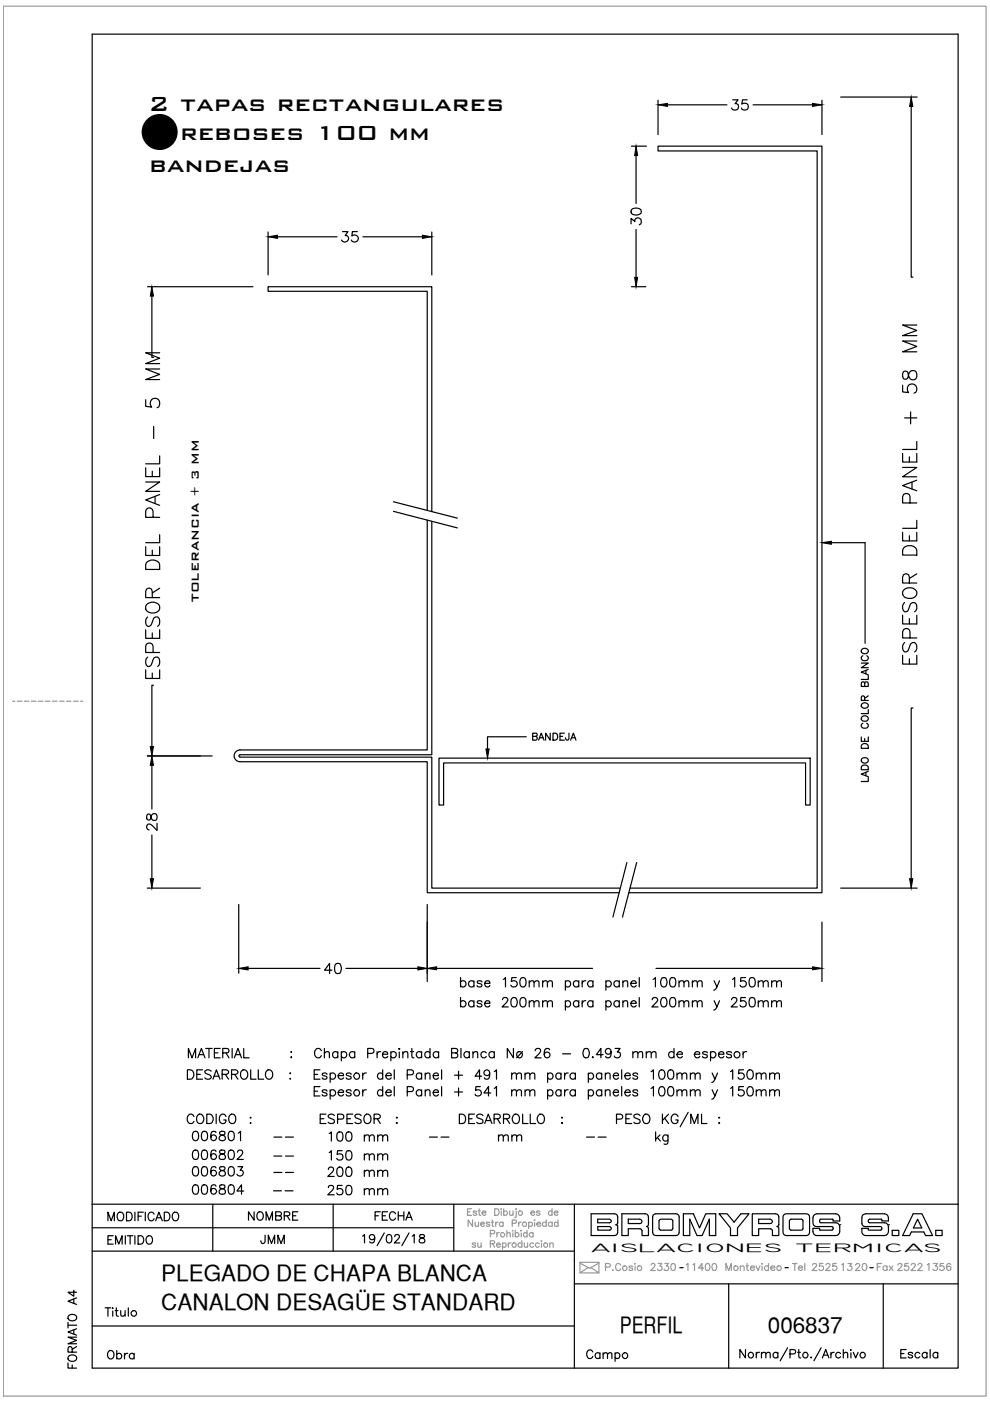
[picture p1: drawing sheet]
<svg xmlns="http://www.w3.org/2000/svg" width="210mm" height="297mm" viewBox="0 0 210 297" stroke-linecap="round" stroke-linejoin="round" font-family="sans-serif">
<!-- layer: 0 -->
<g fill="none" stroke="#000" stroke-width=".25">
<path d="M19.5 7.2h183.6v282.9h-183.6zM53 237h.2zM61.5 227.5v.2zM61.5 228.6v.2zM61.7 223.1h.1zM61.8 224.1v.2zM84 237h.2zM119.1 237h.2zM119.2 238l.1 .1-.1 .1zM130.7 237.3h.9a.53 .53 0 0 0 .4-.6 .53 .53 0 0 0-.4-.5h-.9v2M132.7 237.2h.7M133.9 236.2h-1.2v2h1.2"/>
<path d="M135.7 236.5a.72 .72 0 0 0-.7-.3 .72 .72 0 0 0-.6 .5l.2 .3 .9 .4a.5 .5 0 0 1 0 .7 .99 .99 0 0 1-1.1-.1M136.5 236.5l.1-.2a.9 .9 0 0 1 1.1 .3 .9 .9 0 0 1 0 1.1 .74 .74 0 0 1-.8 .5 .74 .74 0 0 1-.6-.8zM140.4 236.2v2M140.9 237.1l.9 1.1M141.8 236.2l-1.4 1.4M143.7 236.7a.74 .74 0 0 0-.8-.5 .74 .74 0 0 0-.6 .8 .84 .84 0 0 0 .3 1.1 .84 .84 0 0 0 1.1-.1v-.6h-.4M145.9 235.8l-1.7 3.1M146.5 238.2v-2l.7 2 .8-2v2M148.7 236.2v2h1.2M152.4 237h.2zM152.4 238.1h.2zM19.5 255.3h183.6"/>
<path d="M22.9 258.8v-1.8l.7 1.8 .6-1.8v1.8M25 257.3a.75 .75 0 0 1 1-.2 .75 .75 0 0 1 .2 1 .7 .7 0 0 1-.7 .8 .7 .7 0 0 1-.7-.8zM26.8 257h.6a.98 .98 0 0 1 .6 .9 .98 .98 0 0 1-.6 .9h-.6zM28.6 257v1.8M29.3 257.9h.7M30.4 257h-1.1v1.8M30.8 257v1.8M32.7 257.4a.65 .65 0 0 0-.8-.4 .65 .65 0 0 0-.5 .7v.4a.65 .65 0 0 0 .5 .7 .65 .65 0 0 0 .8-.4M33 258.8l.7-1.8 .7 1.8M33.3 258.2h.8M34.8 257h.6a.98 .98 0 0 1 .6 .9 .98 .98 0 0 1-.6 .9h-.6zM36.9 257.1a.87 .87 0 0 1 1 .4 .87 .87 0 0 1-.2 1.1 .66 .66 0 0 1-.8 .2 .66 .66 0 0 1-.4-.7l.1-.7z"/>
<path d="M45.1 255.3v10M70.6 255.3v10M96.2 255.3v10M121.8 255.3v34.8M19.5 265.3h102.3M19.5 260.3h76.7M22.3 277.3h1.2M22.9 277.3v1.8M22.9 262.8h.7M23.9 277.3v.2zM23.9 278v1.1M24 262h-1.1v1.8h1.1"/>
<path d="M24.4 277.9h.6M24.5 263.8v-1.8l.7 1.8 .7-1.8v1.8M24.7 277.3v1.4l.1 .3 .3 .1M25.6 277.9l.1 1.1 .4 .1 .4-.4M26.5 277.9v1.2M26.6 262v1.8M27 262h1.2M27.2 277.3v1.8M27.6 262v1.8M28.6 262v1.8M29.3 262h.6a.95 .95 0 0 1 .6 .9 .95 .95 0 0 1-.6 .9h-.6zM31.1 262.3a.66 .66 0 0 1 .8-.3 .66 .66 0 0 1 .4 .7v.4a.68 .68 0 0 1-.6 .7 .68 .68 0 0 1-.7-.7z"/>
<path d="M121.8 272.2h81.3M144.1 268.8h.8M154.5 272.2v17.9M166.4 268.8h.8M187.3 272.2v17.9M19.5 281.1h102.3M158.1 286.1v1.8l-1.2-1.8v1.8M160.3 286.7v1.2M161 286.7a.57 .57 0 0 0-.7 .5M161.4 287.1l.5-.4 .4 .1 .1 1.1M161.4 286.7v1.2M162.4 287.1l.4-.4 .4 .1 .1 1.1"/>
<path d="M164.9 287a.57 .57 0 0 0-.8-.1 .57 .57 0 0 0 0 .8 .57 .57 0 0 0 .8 0M164.9 286.7v1.2M167 285.8l-1.6 2.7M167.5 287.1h.8a.47 .47 0 0 0 .4-.5 .47 .47 0 0 0-.4-.5h-.8v1.8M169.1 286.7h.6M169.4 286.1v1.5v.2l.4 .1M171.9 287.8h.2zM174.1 285.8l-1.5 2.7M174.4 287.9l.7-1.8 .7 1.8M174.6 287.3h.9M176.2 286.7v1.2M176.9 286.7a.57 .57 0 0 0-.7 .5"/>
<path d="M178.2 287a.57 .57 0 0 0-.8-.1 .57 .57 0 0 0 0 .8 .57 .57 0 0 0 .8 0M178.8 287.1l.4-.4 .4 .1 .1 1.1M178.8 286.1v1.8M180.4 286.8v1.1M180.4 286.1v.2zM180.9 286.7l.5 1.2 .5-1.2M191 287h.7M192.1 286.1h-1.1v1.8h1.1M193.5 287a.54 .54 0 0 0-.9 0l.2 .2 .6 .2 .1 .3a.54 .54 0 0 1-.9 0M195 287a.57 .57 0 0 0-.8-.1 .57 .57 0 0 0 0 .8 .57 .57 0 0 0 .8 0M196.5 287a.57 .57 0 0 0-.8-.1 .57 .57 0 0 0 0 .8 .57 .57 0 0 0 .8 0M196.5 286.7v1.2"/>
<path d="M197.2 286.1v1.8M198.8 287a.57 .57 0 0 0-.8-.1 .57 .57 0 0 0 0 .8 .57 .57 0 0 0 .8 0M198.8 286.7v1.2"/>
<circle cx="28.4" cy="278.5" r=".6"/>
<circle cx="159.2" cy="287.3" r=".59"/>
<circle cx="170.8" cy="287.3" r=".59"/>
<circle cx="182.9" cy="287.3" r=".59"/>
</g>
<!-- layer: TEXTO -->
<g fill="none" stroke="#000" stroke-width=".25">
<path d="M66.6 227.8h.7M66.6 231.4h.7M67.8 226.8h-1.2v2h1.2M67.8 230.4h-1.2v2h1.2M68.1 222.8a.74 .74 0 0 0-.8-.5 .74 .74 0 0 0-.6 .8 .9 .9 0 0 0 .2 .9 .9 .9 0 0 0 .9 .2l.3-.4M68.8 223.4l.5-.4 .5 .1v1.2M68.8 222.3v2M69.3 227.8a.57 .57 0 0 0-1 0l.3 .2 .6 .3 .1 .2a.57 .57 0 0 1-1 0M69.3 231.4a.57 .57 0 0 0-1 0l.3 .2 .6 .2 .1 .3a.57 .57 0 0 1-1 0M70 227.8a.63 .63 0 0 1 .9-.1 .63 .63 0 0 1 0 .9 .63 .63 0 0 1-.9-.1M70 231.4a.63 .63 0 0 1 .9-.2 .63 .63 0 0 1 0 1 .63 .63 0 0 1-.9-.1M70 227.5v2"/>
<path d="M70 231.1v1.9M71.6 223.2a.62 .62 0 0 0-.9-.1 .62 .62 0 0 0 0 1 .62 .62 0 0 0 .9-.1M71.6 223v1.3M71.7 228h1.1a.61 .61 0 0 0-.8-.5 .61 .61 0 0 0-.2 1 .6 .6 0 0 0 1 0M71.7 231.6h1.1a.61 .61 0 0 0-.8-.5 .61 .61 0 0 0-.2 1 .6 .6 0 0 0 1 0M72.4 223.2a.64 .64 0 0 1 .9-.1 .64 .64 0 0 1 0 1 .64 .64 0 0 1-.9-.1M72.4 223v1.9M74.5 227.8a.6 .6 0 0 0-1.1 0l1 .5 .1 .2a.6 .6 0 0 1-1.1 0M74.5 231.4a.6 .6 0 0 0-1.1 0l1 .4 .1 .3a.6 .6 0 0 1-1.1 0M75.2 223.2a.64 .64 0 0 0-.9-.1 .64 .64 0 0 0 0 1 .64 .64 0 0 0 .9-.1M75.2 223v1.3M76.9 227.5v1.3"/>
<path d="M76.9 231.1v1.3M77.7 227.5a.64 .64 0 0 0-.8 .5M77.7 231.1a.64 .64 0 0 0-.8 .5M78 223.4l1.1-.2 .2-.2-.1-.5-.4-.2h-.8v2M80 223v1.3M80.7 223a.6 .6 0 0 0-.7 .5M81.1 223.5h1.1a.6 .6 0 0 0-.8-.5 .6 .6 0 0 0-.2 1 .57 .57 0 0 0 1 0M81.1 227.8a.61 .61 0 0 0-.9-.1 .61 .61 0 0 0 0 .9 .61 .61 0 0 0 .9-.1M81.1 231.4a.61 .61 0 0 0-.9-.1 .61 .61 0 0 0 0 .9 .61 .61 0 0 0 .9-.1M81.1 226.8v2M81.1 230.4v2M81.8 228h1.2a.61 .61 0 0 0-.9-.5 .61 .61 0 0 0-.2 1 .6 .6 0 0 0 1.1 0"/>
<path d="M81.8 231.6h1.2a.61 .61 0 0 0-.9-.5 .61 .61 0 0 0-.2 1 .6 .6 0 0 0 1.1 0M82.9 223.2a.64 .64 0 0 1 .9-.1 .64 .64 0 0 1 0 1 .64 .64 0 0 1-.9-.1M82.9 223v1.9M83.6 226.8v2M83.6 230.4v2M84.7 223.1v1.2M84.7 222.3l.1 .1-.1 .1zM85.4 223.4l.5-.4 .5 .1 .1 1.2M85.4 223v1.3M86.3 227.9h.9a.53 .53 0 0 0 .5-.4 .53 .53 0 0 0-.2-.6l-1.2-.1v2M86.3 231.4h.9a.53 .53 0 0 0 .5-.3 .53 .53 0 0 0-.2-.6l-1.2-.1v2M87 223h.7"/>
<path d="M87.3 222.3v1.6l.1 .3 .4 .1M89.4 227.8a.63 .63 0 0 0-.9-.1 .63 .63 0 0 0 0 .9 .63 .63 0 0 0 .9-.1M89.4 223.2a.64 .64 0 0 0-.9-.1 .64 .64 0 0 0 0 1 .64 .64 0 0 0 .9-.1M89.4 231.4a.63 .63 0 0 0-.9-.2 .63 .63 0 0 0 0 1 .63 .63 0 0 0 .9-.1M89.4 223v1.3M89.4 227.5v1.3M89.4 231.1v1.3M90.2 227.9l.4-.4 .5 .1 .1 1.2M90.2 231.4l.4-.3h.5l.1 1.3M90.2 227.5v1.3M90.2 231.1v1.3M91.2 223.2a.62 .62 0 0 0-.9-.1 .62 .62 0 0 0 0 1 .62 .62 0 0 0 .9-.1"/>
<path d="M91.2 222.3v2M91.8 228h1.1a.6 .6 0 0 0-.8-.4 .6 .6 0 0 0-.2 .9 .57 .57 0 0 0 1 0M91.8 231.6h1.1a.6 .6 0 0 0-.8-.5 .6 .6 0 0 0-.2 1 .57 .57 0 0 0 1 0M93 223.2a.64 .64 0 0 0-.9-.1 .64 .64 0 0 0 0 1 .64 .64 0 0 0 .9-.1M93 223v1.3M93.6 226.8v2M93.6 230.4v2M95.7 223.2l1.1-.1 .3-.3-.1-.3-.4-.2h-.9v2h.9a.53 .53 0 0 0 .5-.5 .53 .53 0 0 0-.5-.6M96.4 228h1.7M96.4 231.5h1.7M97.2 227.1v1.7M97.2 230.7v1.7"/>
<path d="M97.7 222.3v2M99.5 223.2a.64 .64 0 0 0-.9-.1 .64 .64 0 0 0 0 1 .64 .64 0 0 0 .9-.1M99.5 223v1.3M100.3 223.4l.4-.4 .5 .1 .1 1.2M100.3 223v1.3M101.8 230.4h-.9l-.1 .8a.7 .7 0 0 1 1.1 0 .7 .7 0 0 1-.1 1 .7 .7 0 0 1-1.1-.2M102.1 228.2h-1.4l1-1.4v2M103.1 223.2a.64 .64 0 0 0-.9-.1 .64 .64 0 0 0 0 1 .64 .64 0 0 0 .9-.1M103.8 227.5a.62 .62 0 0 1-.8 .5 .62 .62 0 0 1-.2-1 .62 .62 0 0 1 .9 .1 1.98 1.98 0 0 1-.1 1.6 .62 .62 0 0 1-.9-.2M104 231.7h-1.4l1-1.3v2M104.8 227.2l.5-.4v2M104.8 223.2a.64 .64 0 0 0-.9-.1 .64 .64 0 0 0 0 1 .64 .64 0 0 0 .9-.1"/>
<path d="M104.8 230.8l.5-.4v2M104.8 223v1.3M108.5 227.9l.5-.4 .4 .1 .1 1.2M108.5 231.4l.5-.3h.4l.1 1.3M108.5 227.5v1.3M108.5 231.1v1.3M108.9 222.3v2l-1.3-2v2M109.5 227.9l.5-.4 .5 .1 .1 1.2M109.5 231.4l.5-.3h.5l.1 1.3M110.8 223l-1.3 1.3M111.3 227.9l.5-.4 .5 .1v1.2M111.3 231.4l.5-.3h.5v1.3"/>
<path d="M111.3 227.5v1.3M111.3 231.1v1.3M112.3 227.9l.5-.4 .5 .1 .1 1.2M112.3 231.4l.5-.3h.5l.1 1.3M113.5 222.8l.4-.5 .6 .2a.67 .67 0 0 1-.2 .9l-.9 .9h1.3M116.1 227.8a.63 .63 0 0 1 .9-.1 .63 .63 0 0 1 0 .9 .63 .63 0 0 1-.9-.1M116.1 231.4a.63 .63 0 0 1 .9-.2 .63 .63 0 0 1 0 1 .63 .63 0 0 1-.9-.1M116.1 227.5v2M116.1 231.1v1.9M116.5 222.6a.59 .59 0 0 0-.8-.2 1.21 1.21 0 0 0 .2 1.9 .62 .62 0 0 0 .7-.6 .62 .62 0 0 0-.5-.6 .62 .62 0 0 0-.7 .5M118.9 227.8a.61 .61 0 0 0-.9-.1 .61 .61 0 0 0 0 .9 .61 .61 0 0 0 .9-.1M118.9 231.4a.61 .61 0 0 0-.9-.1 .61 .61 0 0 0 0 .9 .61 .61 0 0 0 .9-.1"/>
<path d="M118.9 227.5v1.3M118.9 231.1v1.3M119.3 223.4h1.7M119.7 227.5v1.3M119.7 231.1v1.3M120.5 227.5a.64 .64 0 0 0-.8 .5M120.5 231.1a.64 .64 0 0 0-.8 .5M122 227.8a.63 .63 0 0 0-.9-.1 .63 .63 0 0 0 0 .9 .63 .63 0 0 0 .9-.1M122 231.4a.63 .63 0 0 0-.9-.2 .63 .63 0 0 0 0 1 .63 .63 0 0 0 .9-.1M122 227.5v1.3M122 231.1v1.3M123.9 222.4a.64 .64 0 0 1 .9 .3 1.01 1.01 0 0 1-.6 1.6 1.08 1.08 0 0 1-.5-1.6z"/>
<path d="M124.7 227.8a.61 .61 0 0 1 .9-.1 .61 .61 0 0 1 0 .9 .61 .61 0 0 1-.9-.1M124.7 231.4a.61 .61 0 0 1 .9-.1 .61 .61 0 0 1 0 .9 .61 .61 0 0 1-.9-.1M124.7 227.5v2M124.7 231.1v1.9M125.7 224.1l.1 .1-.1 .1zM127.6 227.8a.63 .63 0 0 0-1-.1 .63 .63 0 0 0 0 .9 .63 .63 0 0 0 1-.1M127.6 231.4a.63 .63 0 0 0-1-.2 .63 .63 0 0 0 0 1 .63 .63 0 0 0 1-.1M127.6 227.5v1.3M127.6 231.1v1.3M127.9 223.6h-1.5l1-1.3v2M128.3 227.9l.5-.4 .5 .1 .1 1.2M128.3 231.4l.5-.3h.5l.1 1.3"/>
<path d="M128.3 227.5v1.3M128.3 231.1v1.3M129.6 223a.62 .62 0 0 1-.9 .5 .62 .62 0 0 1-.2-1 .62 .62 0 0 1 1 .1 1.4 1.4 0 0 1-.5 1.7l-.5-.1-.1-.2M130 228h1.1a.6 .6 0 0 0-.8-.4 .6 .6 0 0 0-.2 .9 .57 .57 0 0 0 1 0M130 231.6h1.1a.6 .6 0 0 0-.8-.5 .6 .6 0 0 0-.2 1 .57 .57 0 0 0 1 0M130.4 222.3h1.1l-.6 .8a.64 .64 0 0 1 .7 .7 .64 .64 0 0 1-.9 .5l-.3-.1-.2-.3M131.8 226.8v2M131.8 230.4v2M132.5 228h1.1a.61 .61 0 0 0-.8-.5 .61 .61 0 0 0-.2 1 .6 .6 0 0 0 1 0M132.5 231.6h1.1a.61 .61 0 0 0-.8-.5 .61 .61 0 0 0-.2 1 .6 .6 0 0 0 1 0M134.2 223.4l.5-.4 .5 .1v1.2M134.2 223v1.3"/>
<path d="M135.2 227.8a.56 .56 0 0 0-.5-.3 .56 .56 0 0 0-.5 .3l.1 .2 .8 .3 .1 .2a.56 .56 0 0 1-.5 .3 .56 .56 0 0 1-.5-.3M135.2 231.4a.56 .56 0 0 0-.5-.4 .56 .56 0 0 0-.5 .4l.1 .1 .8 .3 .1 .3a.56 .56 0 0 1-.5 .3 .56 .56 0 0 1-.5-.3M135.2 223.4l.5-.4 .5 .1 .1 1.2M137 223.4l.5-.4 .5 .1 .1 1.2M137 223v1.3M138 227.2l.5-.4v2M138 230.8l.5-.4v2M138.1 223.4l.4-.4 .5 .1 .1 1.2M139.9 226.9a.59 .59 0 0 1 1 .3 1.01 1.01 0 0 1-.7 1.6 1.08 1.08 0 0 1-.4-1.6zM139.9 230.5a.59 .59 0 0 1 1 .3 1.01 1.01 0 0 1-.7 1.6 1.08 1.08 0 0 1-.4-1.6zM141.8 226.9a.59 .59 0 0 1 1 .3 1.83 1.83 0 0 1-.2 1.5 .68 .68 0 0 1-1-.3 1.56 1.56 0 0 1 .2-1.5zM141.8 230.5a.59 .59 0 0 1 1 .3 1.83 1.83 0 0 1-.2 1.5 .68 .68 0 0 1-1-.3 1.56 1.56 0 0 1 .2-1.5z"/>
<path d="M142.9 223.2a.64 .64 0 0 0-.9-.1 .64 .64 0 0 0 0 1 .64 .64 0 0 0 .9-.1M142.9 222.3v2M143.5 227.9l.5-.4 .5 .1 .1 1.2M143.5 223.5h1.2a.6 .6 0 0 0-.9-.5 .6 .6 0 0 0-.1 1 .57 .57 0 0 0 1 0M143.5 231.4l.5-.3h.5l.1 1.3M143.5 227.5v1.3M143.5 231.1v1.3M144.6 227.9l.5-.4 .4 .1 .1 1.2M144.6 231.4l.5-.3h.4l.1 1.3M146.4 227.9l.4-.4 .5 .1 .1 1.2M146.4 231.4l.4-.3h.5l.1 1.3M146.4 227.5v1.3"/>
<path d="M146.4 231.1v1.3M147.2 223.5h1.2a.6 .6 0 0 0-.9-.5 .6 .6 0 0 0-.2 1 .57 .57 0 0 0 1.1 0M147.4 227.9l.5-.4 .5 .1v1.2M147.4 231.4l.5-.3h.5v1.3M150 223.2a.62 .62 0 0 0-1 0 .9 .9 0 0 0 .9 .5l.1 .3a.57 .57 0 0 1-1 0M150.7 223.2a.64 .64 0 0 1 .9-.1 .64 .64 0 0 1 0 1 .64 .64 0 0 1-.9-.1M150.7 223v1.9M151 227.5l.6 1.3 .5-1.3M151 231.1l.6 1.3 .5-1.3M151.6 228.8l-.4 .6-.3 .1M151.6 232.4l-.4 .6h-.3M152.3 223.5h1.2a.61 .61 0 0 0-.9-.5 .61 .61 0 0 0-.2 1 .6 .6 0 0 0 1.1 0"/>
<path d="M154.9 227.2l.4-.4v2M154.9 230.8l.4-.4v2M155.1 223.2a.65 .65 0 0 0-1.1 0l.1 .2 .9 .3 .1 .3a.6 .6 0 0 1-1.1 0M157.6 223v1.3M157.6 226.8h-.9l-.1 .9a.7 .7 0 0 1 1-.1 .7 .7 0 0 1-.1 1.1 .7 .7 0 0 1-1-.3M157.6 230.4h-.9l-.1 .8a.7 .7 0 0 1 1 0 .7 .7 0 0 1-.1 1 .7 .7 0 0 1-1-.2M158.3 223a.64 .64 0 0 0-.7 .5M158.7 226.9a.64 .64 0 0 1 .9 .3 1.66 1.66 0 0 1-.2 1.5 .64 .64 0 0 1-.9-.3 1.41 1.41 0 0 1 .2-1.5zM158.7 230.5a.64 .64 0 0 1 .9 .3 1.66 1.66 0 0 1-.2 1.5 .64 .64 0 0 1-.9-.3 1.41 1.41 0 0 1 .2-1.5zM160.3 227.9l.6-.4 .4 .1 .1 1.2M160.3 231.4l.6-.3h.4l.1 1.3M160.3 227.5v1.3"/>
<path d="M160.3 231.1v1.3M161.4 227.9l.5-.4 .4 .1 .1 1.2M161.4 231.4l.5-.3h.4l.1 1.3M163.2 227.9l.5-.4 .5 .1v1.2M163.2 231.4l.5-.3h.5v1.3M163.2 227.5v1.3M163.2 231.1v1.3M164.2 227.9l.5-.4 .5 .1 .1 1.2M164.2 231.4l.5-.3h.5l.1 1.3M125.3 257.3l5.3 .1 .4 .6-.1 1.5-.4 .2 .4 .1 .1 .3-.1 1.5-.6 .4h-5zM129.6 258.8l-.3-.3h-2.6v.7h2.6l.3-.3M131.9 257.3l5.2 .1 .4 .6-.1 1.8-.3 .3h.2l.2 .3v1.6h-1.4v-1.1l-.4-.4h-2.5v1.5h-1.3z"/>
<path d="M133.2 258.5h2.5a.47 .47 0 0 1 .4 .5 .47 .47 0 0 1-.4 .4h-2.5zM138.5 257.7l.6-.4 4.6 .1 .3 .6-.1 3.6-.6 .4-4.6-.1-.3-.6zM139.9 258.6l.2-.1h2.2l.2 .1 .1 .2v1.7l-.1 .2h-2.6l-.2-.2v-1.7zM144.9 257.3h2.1l1.3 3.1 1.3-3.1h2.2v4.7h-1.4v-3.5l-1.5 3.5h-1.1l-1.6-3.5v3.5h-1.3zM152.5 257.3h1.7l1.4 1.8 1.5-1.8h1.7l-2.4 3.1v1.6h-1.5v-1.6zM159.5 257.3l5.3 .1 .3 .6v1.8l-.4 .3h.2l.2 .3v1.6h-1.3v-1.1l-.4-.4h-2.5v1.5h-1.4zM160.9 258.5h2.4a.47 .47 0 0 1 .5 .5 .47 .47 0 0 1-.5 .4h-2.4zM166.1 257.7l.6-.4 4.6 .1 .3 .6v3.6l-.6 .4-4.6-.1-.4-.6zM167.5 258.6l.2-.1h2.3l.2 .1v2.1h-2.7l-.1-.2v-1.7zM172.6 257.6l.6-.3h4a.87 .87 0 0 1 .8 .9v.7h-1.4l-.1-.4h-2.5a.41 .41 0 0 0-.2 .4 .41 .41 0 0 0 .2 .3h3.2a.87 .87 0 0 1 .8 .9v1.1a.87 .87 0 0 1-.8 .8h-4a.87 .87 0 0 1-.8-.8v-.8h1.4l.1 .4h2.5a.41 .41 0 0 0 .3-.4 .41 .41 0 0 0-.3-.3h-3.3l-.6-.4a2.26 2.26 0 0 1 .1-2.1zM178 259.7h.1M183 257.6l.5-.3h4a.87 .87 0 0 1 .9 .9v.7h-1.4l-.2-.4h-2.4a.39 .39 0 0 0-.3 .4 .39 .39 0 0 0 .3 .3h3.1a.87 .87 0 0 1 .9 .9v1.1a.87 .87 0 0 1-.9 .8h-4a.79 .79 0 0 1-.8-.8v-.8h1.4l.1 .4h2.5a.41 .41 0 0 0 .3-.4 .41 .41 0 0 0-.3-.3l-3.6-.1a2.05 2.05 0 0 1-.3-2.1z"/>
<path d="M188.4 259.7h.1M193.6 257.3h1.9l2.2 4.7h-1.5l-.3-.8h-2.7l-.3 .8h-1.5zM194.5 258.5l.9 1.8h-1.7zM76.9 262.1l.4-.4v1.8M79.4 262.3a.57 .57 0 0 1-.7 .5 .57 .57 0 0 1-.3-.9 .57 .57 0 0 1 1 .1 1.23 1.23 0 0 1-.5 1.5l-.4-.1-.1-.1M81.5 261.4l-1.5 2.7M82.2 261.8a.58 .58 0 0 1 .8 .3 .9 .9 0 0 1-.6 1.4 1.14 1.14 0 0 1-.2-1.7zM83.7 262.2l.3-.5 .6 .2a.55 .55 0 0 1-.2 .8l-.8 .8h1.2M86.7 261.4l-1.5 2.7M87.4 262.1l.4-.4v1.8M89.1 261.8a.36 .36 0 0 0 .1 .6 .64 .64 0 0 1 .7 .3 .64 .64 0 0 1 0 .7l-.6 .1a.51 .51 0 0 1-.4-.5 .51 .51 0 0 1 .5-.5l.3-.1a.36 .36 0 0 0 .2-.6zM129.6 260.4l-.3-.3h-2.6v.7h2.6l.3-.3"/>
<path d="M189.2 260.9h1.4v1.1h-1.4zM198.4 260.9h1.4v1.1h-1.4z"/>
<circle cx="75.6" cy="228.1" r=".64"/>
<circle cx="75.6" cy="231.7" r=".64"/>
<circle cx="110.1" cy="223.6" r=".64"/>
<circle cx="156.3" cy="223.6" r=".65"/>
</g>
<!-- layer: 0 -->
<g fill="none" stroke="#989898" stroke-width=".25">
<path d="M.7 1.3h208.4v294.7h-208.4zM99.1 256.9h.5M100 256.3h-.9v1.4h.9M100.2 258.7v1.3l-.9-1.3v1.3M100.7 259.1l.1 .9h.3l.4-.2M101 256.9l-.2-.1-.5 .1 .1 .2 .6 .2v.2a.4 .4 0 0 1-.3 .2 .4 .4 0 0 1-.4-.2M101.4 256.8h.4M101.5 259.1v.9M101.6 256.3v1.3l.3 .1M101.9 259.5h.8a.42 .42 0 0 0-.6-.3 .42 .42 0 0 0-.1 .6l.2 .2 .5-.2M102.2 257.1h.8a.42 .42 0 0 0-.6-.3 .42 .42 0 0 0-.1 .7l.3 .2 .4-.2M103.8 259.3l-.2-.2-.4 .1v.2l.5 .2 .1 .2-.2 .2-.5-.2"/>
<path d="M104.2 259.1h.4M104.4 258.7v1.3h.3M104.9 256.3h.5a.74 .74 0 0 1 .4 .7 .74 .74 0 0 1-.4 .7h-.5zM105.1 259.1v.9M105.6 259.1a.38 .38 0 0 0-.5 .4M106.2 256.3h.1zM106.3 256.8v.9M106.7 259.3a.45 .45 0 0 0-.7-.1 .45 .45 0 0 0 0 .7 .45 .45 0 0 0 .7-.1M106.7 259.1v.9M106.8 256.9a.45 .45 0 0 1 .7 0 .45 .45 0 0 1 0 .6 .45 .45 0 0 1-.7 0M106.8 256.3v1.4M108.1 256.8v.8l.3 .1 .4-.3"/>
<path d="M108.6 259.4l.9-.2v-.4l-.9-.1v1.3M108.8 256.8v.9M109.4 256.3h.1zM109.5 256.8v1.1l-.4 .2M110 259.1v.9M110.5 259.1a.43 .43 0 0 0-.5 .4M112.1 259.3a.45 .45 0 0 1 .6-.1 .45 .45 0 0 1 0 .7 .45 .45 0 0 1-.6-.1M112.1 259.1v1.4M112.6 257.1h.8a.42 .42 0 0 0-.6-.3 .42 .42 0 0 0-.2 .7l.3 .2 .5-.2M113.3 258.7h.1zM113.4 259.2v.8M113.8 259.5h.8a.42 .42 0 0 0-.6-.3 .42 .42 0 0 0-.1 .6l.3 .2 .4-.2"/>
<path d="M114.5 256.9l-.3-.1-.5 .1 .1 .2 .6 .2v.3l-.4 .1-.3-.2M115.8 259.3a.45 .45 0 0 0-.7-.1 .45 .45 0 0 0 0 .7 .45 .45 0 0 0 .7-.1M115.8 258.7v1.3M117 256.9a.43 .43 0 0 0-.6 0 .43 .43 0 0 0 0 .6 .43 .43 0 0 0 .6 0M117 256.3v1.4M117.1 259.3a.45 .45 0 0 0-.7-.1 .45 .45 0 0 0 0 .7 .45 .45 0 0 0 .7-.1M117.1 259.1v.9M117.5 257.1h.8a.42 .42 0 0 0-.6-.3 .42 .42 0 0 0-.1 .7l.2 .2 .5-.2M118.3 259.3a.43 .43 0 0 0-.6 0 .43 .43 0 0 0 0 .6 .43 .43 0 0 0 .6-.1M118.3 258.7v1.3M100.8 263.7l-.2-.2-.5 .2 .7 .3v.2a.4 .4 0 0 1-.3 .3 .4 .4 0 0 1-.4-.3M101.3 263.5l.1 .9 .3 .1 .3-.3"/>
<path d="M102 263.5v1M104 263.7h.8l.1-.4-.1-.2h-.8v1.4M104 261.6l.8-.1 .1-.4-.4-.2h-.5v1.4M104.4 263.7l.5 .8M105.3 263.9h.8a.42 .42 0 0 0-.6-.3 .42 .42 0 0 0-.1 .6l.2 .3 .5-.3M105.4 261.3v1M105.9 261.3l-.5 .2v.2M106.5 263.7a.43 .43 0 0 1 .7 0 .43 .43 0 0 1 0 .6 .43 .43 0 0 1-.7-.1M106.5 263.5v1.4M107.5 261.6l.3-.3 .3 .1 .1 .9M107.5 260.9v1.4M107.8 263.5v1"/>
<path d="M108.3 263.5a.43 .43 0 0 0-.5 .4M108.7 261.4v.9M108.7 260.9v.1zM109.2 261.5a.45 .45 0 0 1 .7 0 .45 .45 0 0 1 0 .6 .45 .45 0 0 1-.7-.1M109.2 260.9v1.4M110.5 260.9v.1zM110.5 261.4v.9M110.6 263.7a.45 .45 0 0 0-.6-.1 .45 .45 0 0 0 0 .7 .45 .45 0 0 0 .6-.1M110.6 263.1v1.4M111.2 263.5v.9l.4 .1 .3-.3M111.7 261.5a.43 .43 0 0 0-.6 0 .43 .43 0 0 0 0 .6 .43 .43 0 0 0 .6-.1M111.7 260.9v1.4"/>
<path d="M111.9 263.5v1M113 261.5a.45 .45 0 0 0-.6 0 .45 .45 0 0 0 0 .6 .45 .45 0 0 0 .6-.1M113 261.3v1M113.1 263.7a.45 .45 0 0 0-.6-.1 .45 .45 0 0 0 0 .7 .45 .45 0 0 0 .6-.1M114.3 263.7a.45 .45 0 0 0-.6-.1 .45 .45 0 0 0 0 .7 .45 .45 0 0 0 .6-.1M114.8 263.1h.1zM114.8 263.6v.9M116.6 263.8l.3-.3 .3 .1 .1 .9M116.6 263.5v1M123 267.8l2 1.1 2-1.1M124.7 268.7l-1.7 1.2M125.3 268.7l1.7 1.2v-2.3h-4v2.3h4"/>
<path d="M128.4 268.6h.8l.2-.2-.1-.4-.9-.1v1.5M129.9 269.2v.2zM131.6 268.2a.55 .55 0 0 0-.6-.3 .55 .55 0 0 0-.5 .5v.4a.55 .55 0 0 0 .5 .6 .55 .55 0 0 0 .6-.4M134.1 268.6v-.2h-.7v.3l.5 .2 .2 .3-.3 .2-.4-.1v-.1M134.6 268.4v1M134.6 267.9v.1zM138 268.2a.43 .43 0 0 1 .4-.3 .43 .43 0 0 1 .5 .3l-.2 .4-.7 .8h1M139.5 267.9h.8l-.4 .5a.5 .5 0 0 1 .4 .8 .5 .5 0 0 1-.9-.1M141 267.9h.7l-.4 .5a.5 .5 0 0 1 .4 .8 .5 .5 0 0 1-.9-.1M142.4 268a.48 .48 0 0 1 .8 .2v.3a.61 .61 0 0 1-.6 .9 .93 .93 0 0 1-.2-1.4zM145.5 268.2l.4-.3v1.5M146.9 268.2l.4-.3v1.5"/>
<path d="M149.2 268.9h-1.1l.7-1v1.5M149.8 268a.43 .43 0 0 1 .6 .2l.1 .3a.67 .67 0 0 1-.5 .9 .93 .93 0 0 1-.2-1.4zM151.2 268a.47 .47 0 0 1 .7 .2l.1 .3a.66 .66 0 0 1-.6 .9 .93 .93 0 0 1-.2-1.4zM153.9 269.4v-1.5l.6 1.5 .6-1.5v1.5M157 268.6l.2-.2a.38 .38 0 0 1 .6 .2v.8M157 268.4v1M158.2 268.4h.5M158.4 267.9v1.2l.1 .2 .2 .1M159.1 268.8h.9a.48 .48 0 0 0-.5-.4 .48 .48 0 0 0-.5 .5 .48 .48 0 0 0 .5 .5l.5-.2M160.3 268.4l.4 1 .4-1M161.6 268.4v1M161.6 267.9v.1z"/>
<path d="M162.9 268.6a.47 .47 0 0 0-.7-.1 .47 .47 0 0 0 0 .7 .47 .47 0 0 0 .7 0M162.9 267.9v1.5M163.4 268.8h.9a.48 .48 0 0 0-.5-.4 .48 .48 0 0 0-.5 .5 .48 .48 0 0 0 .5 .5l.4-.1 .1-.1M168 267.9h1M168.5 267.9v1.5M169.3 268.8h.8a.48 .48 0 0 0-.5-.4 .48 .48 0 0 0-.4 .5 .48 .48 0 0 0 .5 .5l.4-.2M192.6 267.9h-.7l-.1 .6a.53 .53 0 0 1 .8 0 .53 .53 0 0 1-.1 .8 .53 .53 0 0 1-.8-.2M193.2 268.2l.3-.3 .5 .1 .1 .3-.9 1.1h.9M201.6 268.1l-.1-.1a.48 .48 0 0 0-.7 .2 .7 .7 0 0 0-.2 .7 .7 .7 0 0 0 .6 .5 .48 .48 0 0 0 .4-.5 .48 .48 0 0 0-.4-.5 .48 .48 0 0 0-.5 .5"/>
<circle cx="110.3" cy="257.2" r=".45"/>
<circle cx="111.2" cy="259.6" r=".45"/>
<circle cx="106.6" cy="261.8" r=".45"/>
<circle cx="109" cy="264" r=".45"/>
<circle cx="115.7" cy="264" r=".45"/>
<circle cx="132.5" cy="268.9" r=".49"/>
<circle cx="135.6" cy="268.9" r=".49"/>
<circle cx="156" cy="268.9" r=".48"/>
<circle cx="165.2" cy="268.9" r=".48"/>
</g>
<!-- layer: RAYADO -->
<path d="M2.7 148.7h.5M3.7 148.7h.9M5.2 148.7h.9M6.6 148.7h1M8.1 148.7h1M9.6 148.7h1M11.1 148.7h1M12.6 148.7h1M14.1 148.7h1M15.6 148.7h1M17 148.7h.6" fill="none" stroke="#989898" stroke-width=".25"/>
<!-- layer: COTAS -->
<g fill="none" stroke="#000" stroke-width=".25">
<path d="M133.9 31h3.2M134.9 33v10.1M139.5 21.3v7.2M141.5 22.2h12.6M155.3 21.2h1.2l-.6 .8a.73 .73 0 0 1 .6 1 .73 .73 0 0 1-1.2 .2l-.2-.3M158.4 21.2h-1l-.1 .9a.76 .76 0 0 1 1.2-.1 .76 .76 0 0 1-.2 1.2 .76 .76 0 0 1-1.1-.3M159.7 22.2h12.6M174.3 21.3v7.2M178.3 20.6h16.2M193.2 22.6v36.2h.4M56.8 49.2v9.1M58.8 50.2h12.6"/>
<path d="M72.6 49.1h1.2l-.6 .9a.73 .73 0 0 1 .6 1 .73 .73 0 0 1-1.2 .2l-.2-.3M75.8 49.1h-1.1l-.1 .9a.78 .78 0 0 1 1.2 .1 .78 .78 0 0 1-.2 1.1 .78 .78 0 0 1-1.1-.3M76.9 50.2h12.7M91.6 49.2v9.1M133.8 47.5v-1.2l.8 .6a.71 .71 0 0 1 .8-.7 .71 .71 0 0 1 .6 1l-.1 .3-.4 .2M133.9 44.5a1.6 1.6 0 0 1 2 0 .71 .71 0 0 1-.4 1 1.63 1.63 0 0 1-1.6-.2zM134.9 48.6v10.2M31.3 60.8h22.3M32.2 62.8v13h.3M133.9 60.8h3M83.4 108.4l13.6 3.5M83.4 106.4l13.6 3.5"/>
<path d="M176.3 115.1h7.1v21.3M182.7 137.8a.72 .72 0 0 1 .9-.4 .72 .72 0 0 1 .4 .9 .72 .72 0 0 1-.9 .3 .72 .72 0 0 1-.4-.8zM183 139a.55 .55 0 0 0-.4 .6 .55 .55 0 0 0 .6 .5 .68 .68 0 0 0 .9-.7l-.3-.4M32.5 145.3h-.3v13M111.6 156.2h-8.2v2.6M182.6 156.3v.9h1.5v-.9M182.6 140.6h1.5l-1.5 1h1.5M182.7 157.9a.8 .8 0 0 1 1.4 .3v.5h-1.5zM182.7 152.1a.69 .69 0 0 1 1-.3 .69 .69 0 0 1 .2 1 .71 .71 0 0 1-.9 .1 .71 .71 0 0 1-.3-.8zM182.7 149.3a.72 .72 0 0 1 .9-.3 .72 .72 0 0 1 .4 .9 .72 .72 0 0 1-.9 .3 .72 .72 0 0 1-.4-.9zM183 153.3a.55 .55 0 0 0-.4 .7 .55 .55 0 0 0 .6 .4h.3a.55 .55 0 0 0 .6-.4 .55 .55 0 0 0-.3-.7M183.3 148.5l-.1-.8-.2-.2-.3 .1-.1 .9h1.5"/>
<path d="M183.3 144.9l.3-.3h.4l.1 .3v.6h-1.5l.1-.9 .5 .1 .1 .8M183.3 156.6v.6M183.6 142.2v.6M184.1 141.9l-1.5 .6 1.5 .6M184.1 147.5l-.8 .5M184.1 150.5v.8h-1.5M184.1 143.2v.9h-1.5M193.6 150.1h-.4v36.2M31.2 160.3h13.8M31.2 172.7a.77 .77 0 0 0 .2 1.2h.2a1.09 1.09 0 0 0 .6-1.1 .61 .61 0 0 1 .6-.3 .61 .61 0 0 1 .5 .5l-.2 .9a.81 .81 0 0 1-.9-.1 .81 .81 0 0 1-.3-.9l-.3-.3zM32.2 162.3v9.2M32.2 177v9.3"/>
<path d="M33.3 174.6v1.5l-1.1-1.1a.64 .64 0 0 0-.6-.3 .64 .64 0 0 0-.5 .4l.1 .6 .4 .2M182.7 162.5a.84 .84 0 0 1 1.4 .2v.5h-1.5zM182.7 160.9a.72 .72 0 0 1 .9-.3 .72 .72 0 0 1 .4 .9 .72 .72 0 0 1-.9 .3 .72 .72 0 0 1-.4-.9zM183.6 163.7v.8M184.1 163.5l-1.5 .6 1.5 .6M184.1 164.8v.9h-1.5M31.2 188.3h11.3M50.6 191.8v14.5M90.6 191.8v16.3M132.9 182.9l-3 11.5M135 182.9l-3 11.5M174.3 195.5v12.6"/>
<path d="M178.3 188.3h16.2M52.6 205.3h15.2M70.4 205.7h-1.6l1.1-1.4v2.1M71.2 204.3a.73 .73 0 0 1 1 .3 1.82 1.82 0 0 1-.1 1.7 .74 .74 0 0 1-1.1-.3 1.95 1.95 0 0 1 .2-1.7zM73.3 205.3h15.3M92.6 205.3h33M97.6 208.2a.64 .64 0 0 1 1-.1 .64 .64 0 0 1 0 .9 .64 .64 0 0 1-1 0M97.6 212.5a.63 .63 0 0 1 1-.1 .63 .63 0 0 1 0 .9 .63 .63 0 0 1-1-.1M97.6 207.3v2M97.6 211.5v2M100.5 208.2a.64 .64 0 0 0-1-.1 .64 .64 0 0 0 0 .9 .64 .64 0 0 0 1 0M100.5 212.5a.63 .63 0 0 0-1-.1 .63 .63 0 0 0 0 .9 .63 .63 0 0 0 1-.1"/>
<path d="M100.5 207.9v1.4M100.5 212.2v1.3M102.2 208.2a.62 .62 0 0 0-1 0v.2l.9 .3 .1 .3a.57 .57 0 0 1-1 0M102.2 212.5a.57 .57 0 0 0-1 0l.2 .2 .7 .2 .1 .3a.57 .57 0 0 1-1 0M102.8 208.5h1.1a.6 .6 0 0 0-.9-.5 .6 .6 0 0 0-.1 1 .57 .57 0 0 0 1 0M102.8 212.7h1.1a.6 .6 0 0 0-.9-.5 .6 .6 0 0 0-.1 1 .57 .57 0 0 0 1 0M106.5 212l.2-.4h.8a.42 .42 0 0 1 .1 .7l-1.1 1.2h1.3M106.7 207.6l.5-.3v2M108.6 211.6a.64 .64 0 0 1 .9 .3 1.01 1.01 0 0 1-.6 1.6 1.05 1.05 0 0 1-.5-1.6zM109.5 207.3h-1l-.1 .8a.72 .72 0 0 1 1.1 0 .72 .72 0 0 1-.1 1.1 .72 .72 0 0 1-1.1-.3M110.5 207.3a.64 .64 0 0 1 .9 .3 1.32 1.32 0 0 1-.4 1.7h-.2a1.28 1.28 0 0 1-.3-2zM110.5 211.6a.64 .64 0 0 1 .9 .3 1.32 1.32 0 0 1-.4 1.6h-.2a1.28 1.28 0 0 1-.3-1.9z"/>
<path d="M112.2 208.3l.5-.4 .4 .1 .1 1.3M112.2 212.6l.5-.4 .4 .1 .1 1.2M112.2 207.9v1.4M112.2 212.2v1.3M113.2 208.3l.5-.4 .5 .1 .1 1.3M113.2 212.6l.5-.4 .5 .1 .1 1.2M115 208.3l.5-.4 .5 .1 .1 1.3M115 212.6l.5-.4 .5 .1 .1 1.2M115 207.9v1.4M115 212.2v1.3M116.1 208.3l.5-.4 .4 .1 .1 1.3M116.1 212.6l.5-.4 .4 .1 .1 1.2"/>
<path d="M119.9 208.2a.62 .62 0 0 1 .9-.1 .62 .62 0 0 1 0 .9 .62 .62 0 0 1-.9 0M119.9 212.5a.61 .61 0 0 1 .9-.1 .61 .61 0 0 1 0 .9 .61 .61 0 0 1-.9-.1M119.9 207.9v2M119.9 212.2v2M122.7 208.2a.64 .64 0 0 0-.9-.1 .64 .64 0 0 0 0 .9 .64 .64 0 0 0 .9 0M122.7 212.5a.63 .63 0 0 0-.9-.1 .63 .63 0 0 0 0 .9 .63 .63 0 0 0 .9-.1M122.7 207.9v1.4M122.7 212.2v1.3M123.4 207.9v1.4M123.4 212.2v1.3M124.2 207.9a.64 .64 0 0 0-.8 .6M124.2 212.2a.64 .64 0 0 0-.8 .5"/>
<path d="M125.7 208.2a.64 .64 0 0 0-.9-.1 .64 .64 0 0 0 0 .9 .64 .64 0 0 0 .9 0M125.7 212.5a.63 .63 0 0 0-.9-.1 .63 .63 0 0 0 0 .9 .63 .63 0 0 0 .9-.1M125.7 207.9v1.4M125.7 212.2v1.3M128.5 208.2a.64 .64 0 0 1 .9-.1 .64 .64 0 0 1 0 .9 .64 .64 0 0 1-.9 0M128.5 212.5a.63 .63 0 0 1 .9-.1 .63 .63 0 0 1 0 .9 .63 .63 0 0 1-.9-.1M128.5 207.9v2M128.5 212.2v2M131.3 208.2a.64 .64 0 0 0-.9-.1 .64 .64 0 0 0 0 .9 .64 .64 0 0 0 .9 0M131.3 212.5a.63 .63 0 0 0-.9-.1 .63 .63 0 0 0 0 .9 .63 .63 0 0 0 .9-.1M131.3 207.9v1.4M131.3 212.2v1.3"/>
<path d="M132.1 208.3l.4-.4 .5 .1 .1 1.3M132.1 212.6l.4-.4 .5 .1 .1 1.2M132.1 207.9v1.4M132.1 212.2v1.3M133.8 208.5h1.1a.61 .61 0 0 0-.9-.5 .61 .61 0 0 0-.2 1 .6 .6 0 0 0 1.1 0M133.8 212.7h1.1a.61 .61 0 0 0-.9-.5 .61 .61 0 0 0-.2 1 .6 .6 0 0 0 1.1 0M135.5 207.3v2M135.5 211.5v2M138.3 212l.2-.4 .6-.1 .2 .2 .1 .4-1.2 1.4h1.3M138.5 207.6l.5-.3v2M139.1 205.3h33.2M140.4 207.3a.64 .64 0 0 1 .9 .3 1.01 1.01 0 0 1-.6 1.7 1.08 1.08 0 0 1-.5-1.7z"/>
<path d="M140.4 211.6a.64 .64 0 0 1 .9 .3 1.01 1.01 0 0 1-.6 1.6 1.08 1.08 0 0 1-.5-1.6zM142.3 207.3a.64 .64 0 0 1 .9 .3 1.83 1.83 0 0 1-.2 1.6 .68 .68 0 0 1-.9-.3 1.66 1.66 0 0 1 .2-1.6zM142.3 211.6a.64 .64 0 0 1 .9 .3 1.83 1.83 0 0 1-.2 1.5 .68 .68 0 0 1-.9-.3 1.66 1.66 0 0 1 .2-1.5zM144 208.3l.4-.4 .5 .1 .1 1.3M144 212.6l.4-.4 .5 .1 .1 1.2M144 207.9v1.4M144 212.2v1.3M145 208.3l.5-.4 .5 .1v1.3M145 212.6l.5-.4 .5 .1v1.2M146.8 208.3l.5-.4 .4 .1 .2 1.3M146.8 212.6l.5-.4 .4 .1 .2 1.2M146.8 207.9v1.4"/>
<path d="M146.8 212.2v1.3M147.9 208.3l.4-.4 .5 .1 .1 1.3M147.9 212.6l.4-.4 .5 .1 .1 1.2M151.4 207.9l.6 1.4 .6-1.4M151.4 212.2l.6 1.3 .6-1.3M152 209.3l-.2 .3-.5 .3M152 213.5l-.2 .4-.5 .3M155.1 212l.4-.5h.4l.3 .2a.66 .66 0 0 1-.2 .9l-1 .9h1.3M155.3 207.6l.5-.3v2M158.1 207.3h-1l-.1 .8a.7 .7 0 0 1 1.1 0 .7 .7 0 0 1-.2 1 .7 .7 0 0 1-1-.2M158.1 211.5h-1l-.1 .8a.7 .7 0 0 1 1.1 0 .7 .7 0 0 1-.2 1.1 .7 .7 0 0 1-1-.3M159.1 207.3a.69 .69 0 0 1 .9 .3 1.66 1.66 0 0 1-.2 1.6 .64 .64 0 0 1-.9-.3 1.83 1.83 0 0 1 .2-1.6z"/>
<path d="M159.1 211.6a.69 .69 0 0 1 .9 .3 1.66 1.66 0 0 1-.2 1.5 .64 .64 0 0 1-.9-.3 1.83 1.83 0 0 1 .2-1.5zM160.8 208.3l.5-.4 .4 .1 .1 1.3M160.8 212.6l.5-.4 .4 .1 .1 1.2M160.8 207.9v1.4M160.8 212.2v1.3M161.8 208.3l.5-.4 .5 .1 .1 1.3M161.8 212.6l.5-.4 .5 .1 .1 1.2M163.6 208.3l.5-.4 .5 .1 .1 1.3M163.6 212.6l.5-.4 .5 .1 .1 1.2M163.6 207.9v1.4M163.6 212.2v1.3M164.7 208.3l.4-.4 .5 .1 .1 1.3"/>
<path d="M164.7 212.6l.4-.4 .5 .1 .1 1.2M14.5 279a.97 .97 0 0 1 1-.3 .97 .97 0 0 1 .7 .8 .96 .96 0 0 1-1 .6 .96 .96 0 0 1-.8-.9zM15.6 275.4v.9M15.6 273.6v1.2l-1.2-.8h1.8M16.2 275.2l-1.8 .7 1.8 .7M14.4 281h1.8M14.4 280.4v1.2M14.4 289v1.1h1.8M14.5 287.6a.97 .97 0 0 1 1-.3 .97 .97 0 0 1 .7 .8 .96 .96 0 0 1-1 .6 .96 .96 0 0 1-.8-.9zM15.3 289.4v.7M15.3 286.7l-.1-1-.3-.2-.3 .1-.2 .3v.8h1.8M15.6 282v.8"/>
<path d="M16.2 285.5l-.9 .6M16.2 283.5h-1.8l1.8 .7-1.8 .7h1.8M16.2 281.7l-1.8 .7 1.8 .7"/>
</g>
<!-- layer: EJES -->
<path d="M90.6 110.3v48.7h-39.7a1.25 1.25 0 0 0-1.3 1.2 1.25 1.25 0 0 0 1.3 1.3h39.7v27.8h40.7M90.6 108.2v-46.4h-33.8v-1h34.8v47.7M91.6 110.5v49.5h-40.7l-.2 .3 .2 .2M50.9 160.5h40.7v27.8h39.9M93.1 160.7h78.7v10h-1v-8.9h-76.7v8.9h-1zM133.6 188.3h39.7v-156.3h-33.8v-1h34.8v158.3h-41" fill="none" stroke="#000" stroke-width=".25"/>
<!-- layer: COTAS -->
<g fill="#000" stroke="#000" stroke-width=".21">
<path d="M134.9 31l.3 2h-.6zM139.5 22.2l2-.3v.7zM172.3 21.9l2 .3-2 .4zM193.2 20.6l.3 2h-.6zM56.8 50.2l2-.3v.6zM89.6 49.9l2 .3-2 .3zM134.6 58.8h.6l-.3 2zM32.2 60.8l.3 2h-.6zM174.3 115.1l2-.3v.6zM31.9 158.3h.6l-.3 2zM103 158.8h.7l-.3 1.9zM32.2 160.3l.3 2h-.6z"/>
<path d="M31.9 186.3h.6l-.3 2zM192.9 186.3h.6l-.3 2zM50.6 205.3l2-.3v.7zM88.6 205l2 .3-2 .4zM90.6 205.3l2-.3v.6zM172.3 205l2 .3-2 .3z"/>
</g>
<circle cx="33.9" cy="28" r="3.8" fill="#000"/>
<text font-size="6.6" x="195.4" y="142.2" transform="rotate(-90 195.4 142.2)">ESPESOR DEL PANEL + 58 MM</text>
<text font-size="6.2" x="34.6" y="145" transform="rotate(-90 34.6 145)">ESPESOR DEL PANEL - 5 MM</text>
<g font-size="5.8">
<text x="31.5" y="23.6">2 tapas rectangulares</text>
<text x="31.5" y="29.7">2 reboses 100 mm</text>
<text x="31.6" y="36.4">bandejas</text>
</g>
<g font-size="5.7">
<text x="137.9" y="243.8">kg</text>
<text x="123.1" y="290">Campo</text>
</g>
<g font-size="5.3">
<text x="38.5" y="230">DESARROLLO</text>
<text x="38.5" y="239.5">CODIGO</text>
<text x="66.7" y="239.5">ESPESOR</text>
<text x="96.3" y="239.5">DESARROLLO</text>
<text x="39.5" y="243.1">006801</text>
<text x="68.4" y="247.3">150 mm</text>
<text x="68.4" y="250.8">200 mm</text>
<text x="68.4" y="254.7">250 mm</text>
</g>
<g font-size="4.9">
<text x="38.8" y="225.4">MATERIAL</text>
<text x="68.4" y="243.1">100 mm</text>
<text x="39.5" y="246.9">006802</text>
<text x="39.5" y="250.5">006803</text>
<text x="39.5" y="254.4">006804</text>
<text x="51.5" y="260">NOMBRE</text>
<text x="78.3" y="260">FECHA</text>
<text x="54" y="264.9">JMM</text>
<text x="21.5" y="289.3">Obra</text>
</g>
<g font-size="4.8">
<text x="34.2" y="271.7">PLEGADO DE CHAPA BLANCA</text>
<text x="34.2" y="277.7">CANALON DESAGÜE STANDARD</text>
<text x="131.4" y="282.6">PERFIL</text>
<text x="162.8" y="282.6">006837</text>
</g>
<g font-size="4.4">
<text x="111.8" y="158">BANDEJA</text>
<text x="180.3" y="270.6">20</text>
</g>
<g font-size="4.4" fill="#989898">
<text x="171.1" y="270.6">2525</text>
<text x="177.1" y="270.6">13</text>
<text x="184.9" y="270.6">Fax</text>
<text x="195.4" y="270.6">13</text>
</g>
<text font-size="4" x="104.4" y="243.1">mm</text>
<text font-size="2.9" x="42.2" y="127.6" transform="rotate(-90 42.2 127.6)">TOLERANCIA + 3 MM</text>
<g font-size="2.6">
<text x="56.8" y="242.4">--</text>
<text x="90" y="242.4">--</text>
<text x="123.1" y="242.4">--</text>
<text x="56.8" y="246.2">--</text>
<text x="56.8" y="249.8">--</text>
<text x="56.8" y="253.6">--</text>
<text x="125.3" y="265.4">AISLACIONES</text>
<text x="168.6" y="265.4">TERMICAS</text>
</g>
</svg>
